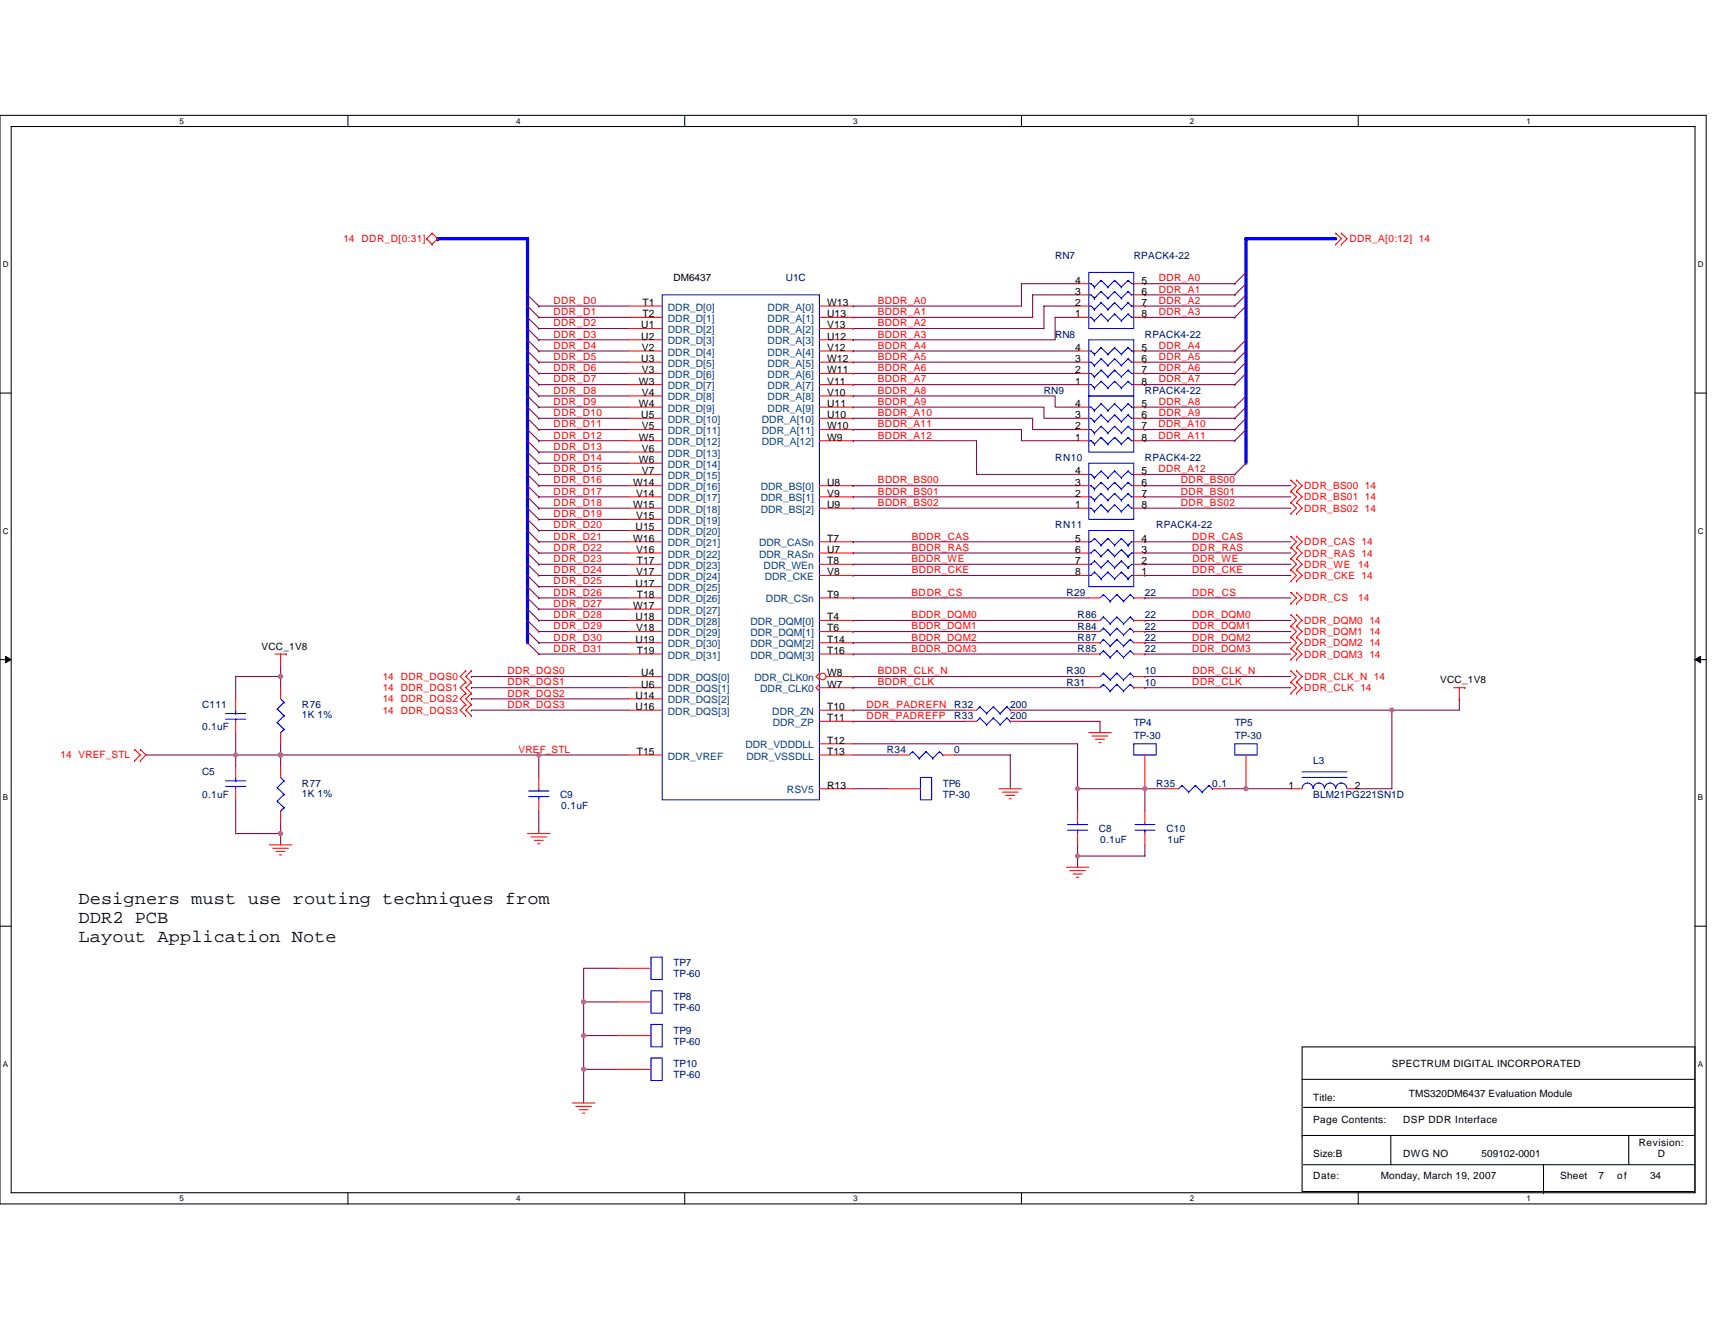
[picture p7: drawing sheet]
<svg xmlns="http://www.w3.org/2000/svg" width="279mm" height="216mm" viewBox="0 0 279 216" stroke-linecap="round" stroke-linejoin="round" font-family="sans-serif">
<path d="M0 18.8h278v177.4h-278zM1.8 20.6h274.3v173.8h-274.3z" fill="none" stroke="#000" stroke-width=".17"/>
<g fill="#fff">
<path d="M29.3 19h.7v1.4h-.7z"/>
<path d="M29.3 194.5h.7v1.5h-.7z"/>
</g>
<path d="M56.7 18.8v1.8M56.7 194.4v1.8" fill="none" stroke="#000" stroke-width=".17"/>
<g fill="#fff">
<path d="M84.1 19h.7v1.4h-.7z"/>
<path d="M84.1 194.5h.7v1.5h-.7z"/>
</g>
<path d="M111.5 18.8v1.8M111.5 194.4v1.8" fill="none" stroke="#000" stroke-width=".17"/>
<g fill="#fff">
<path d="M139 19h.7v1.4h-.7z"/>
<path d="M139 194.5h.7v1.5h-.7z"/>
</g>
<path d="M166.4 18.8v1.8M166.4 194.4v1.8" fill="none" stroke="#000" stroke-width=".17"/>
<g fill="#fff">
<path d="M193.8 19h.8v1.4h-.8z"/>
<path d="M193.8 194.5h.8v1.5h-.8z"/>
</g>
<path d="M221.3 18.8v1.8M221.3 194.4v1.8" fill="none" stroke="#000" stroke-width=".17"/>
<g fill="#fff">
<path d="M248.7 19h.7v1.4h-.7z"/>
<path d="M248.7 194.5h.7v1.5h-.7z"/>
<path d="M.5 42.3h.9v1.5h-.9z"/>
<path d="M276.6 42.3h1v1.5h-1z"/>
<path d="M.5 85.8h.9v1.4h-.9z"/>
<path d="M276.6 85.8h1v1.4h-1z"/>
</g>
<path d="M0 64.1h1.8M276.1 64.1h1.9" fill="none" stroke="#000" stroke-width=".17"/>
<g fill="#fff">
<path d="M.5 129.2h.8v1.5h-.8z"/>
<path d="M276.6 129.2h.9v1.5h-.9z"/>
</g>
<path d="M0 107.5h1.8M276.1 107.5h1.9" fill="none" stroke="#000" stroke-width=".17"/>
<path d="M.9 107l.9 .5-.9 .5zM276.1 107.5l1-.5v1z" fill="#000" stroke="#000" stroke-width=".16"/>
<g fill="#fff">
<path d="M.5 172.6h.8v1.5h-.8z"/>
<path d="M276.6 172.6h.9v1.5h-.9z"/>
</g>
<path d="M0 150.9h1.8M276.1 150.9h1.9M212.1 170.6h64v23.6h-64zM212.1 175.9h64M212.1 185h.1M212.1 185h64M212.3 189.8h63.8M212.3 180.4h63.8M226.6 185v4.8M251.5 194.4h.1M251.5 189.8v4.6M265.3 185v4.8" fill="none" stroke="#000" stroke-width=".17"/>
<g fill="none" stroke="#800040" stroke-width=".17">
<path d="M85.9 48h.1M85.9 49.9h.1M85.9 51.7h.1M85.9 53.5h.1M85.9 55.4h.1M85.9 57.2h.1M85.9 59h.1M85.9 48l1.9 1.9M85.9 49.9l1.9 1.8M85.9 51.7l1.9 1.8M85.9 53.5l1.9 1.9M85.9 55.4l1.9 1.8"/>
<path d="M85.9 57.2l1.9 1.8M85.9 59l1.9 1.9M87.8 49.9h.1M87.8 51.7h.1M87.8 53.5h.1M87.8 55.4h.1M87.8 57.2h.1M87.8 59h.1M87.8 51.7h14.6M87.8 53.5h14.6M87.8 49.9h14.6M87.8 55.4h14.6"/>
<path d="M87.8 57.2h14.6M87.8 59h14.6M139 51.7h.1M139 53.5h.1M139 49.9h.1M139 55.4h.1M139 57.2h.1M139 59h.1M139 57.2h36.6M139 59h36.6M175.6 46.2h-9.2v3.7h-27.4M175.6 48h-7.4v3.7h-29.2"/>
<path d="M175.6 49.9h-5.5v3.6h-31.1M175.6 51.7h-3.7v3.7h-32.9M186.5 46.2h.1M186.5 48h.1M186.5 49.9h.1M186.5 51.7h.1M186.5 57.2h.1M186.5 59h.1M186.5 51.7h14.7M186.5 49.9h14.7M186.5 57.2h14.7M186.5 59h14.7"/>
<path d="M186.5 46.2h14.7M186.5 48h14.7M201.2 46.2h.1M201.2 48h.1M201.2 49.9h.1M201.2 51.7h.1M201.2 57.2h.1M201.2 59h.1M203 44.4l-1.8 1.8M203 46.2l-1.8 1.8M203 48l-1.8 1.9M203 49.9l-1.8 1.8"/>
<path d="M203 55.4l-1.8 1.8M203 57.2l-1.8 1.8M203 59l-1.8 1.9M85.9 60.9h.1M85.9 62.7h.1M85.9 64.5h.1M85.9 66.3h.1M85.9 68.2h.1M85.9 70h.1M85.9 71.8h.1M85.9 73.7h.1M85.9 75.5h.1"/>
<path d="M85.9 77.3h.1M85.9 79.1h.1M85.9 60.9l1.9 1.8M85.9 62.7l1.9 1.8M85.9 64.5l1.9 1.8M85.9 66.3l1.9 1.9M85.9 68.2l1.9 1.8M85.9 70l1.9 1.8M85.9 71.8l1.9 1.9M85.9 73.7l1.9 1.8M85.9 75.5l1.9 1.8M85.9 77.3l1.9 1.8"/>
<path d="M85.9 79.1l1.9 1.9M87.8 60.9h.1M87.8 64.5h.1M87.8 71.8h.1M87.8 75.5h.1M87.8 79.1h.1M87.8 62.7h.1M87.8 66.3h.1M87.8 68.2h.1M87.8 70h.1M87.8 73.7h.1M87.8 77.3h.1"/>
<path d="M87.8 60.9h14.6M87.8 62.7h14.6M87.8 71.8h14.6M87.8 66.3h14.6M87.8 68.2h14.6M87.8 70h14.6M87.8 79.1h14.6M87.8 77.3h14.6M87.8 64.5h14.6M87.8 75.5h14.6M87.8 73.7h14.6M139 60.9h.1"/>
<path d="M139 62.7h.1M139 64.5h32.9v1.8h3.7M139 64.5h.1M139 66.3h31.1v1.9h5.5M139 66.3h.1M139 68.2h29.2v1.8h7.4M139 68.2h.1M139 70h27.4v1.8h9.2M139 70h.1M139 71.8h.1M139 79.1h.1M139 71.8h20.1v5.5h16.5"/>
<path d="M139 60.9h36.6M139 62.7h36.6M139 79.1h36.6M186.5 60.9h.1M186.5 62.7h.1M186.5 66.3h.1M186.5 68.2h.1M186.5 70h.1M186.5 71.8h.1M186.5 77.3h.1M186.5 79.1h.1M186.5 60.9h14.7"/>
<path d="M186.5 62.7h14.7M186.5 71.8h14.7M186.5 66.3h14.7M186.5 68.2h14.7M186.5 70h14.7M186.5 79.1h23.8M186.5 77.3h14.7M201.2 60.9h.1M201.2 62.7h.1M201.2 66.3h.1M201.2 68.2h.1M201.2 70h.1"/>
<path d="M201.2 71.8h.1M201.2 77.3h.1M203 60.9l-1.8 1.8M203 64.5l-1.8 1.8M203 66.3l-1.8 1.9M203 68.2l-1.8 1.8M203 70l-1.8 1.8M203 75.5l-1.8 1.8M85.9 81h.1M85.9 82.8h.1M85.9 84.6h.1M85.9 86.4h.1"/>
<path d="M85.9 88.3h.1M85.9 90.1h.1M85.9 91.9h.1M85.9 93.8h.1M85.9 95.6h.1M85.9 97.4h.1M85.9 99.3h.1M85.9 81l1.9 1.8M85.9 82.8l1.9 1.8M85.9 84.6l1.9 1.8M85.9 86.4l1.9 1.9M85.9 88.3l1.9 1.8"/>
<path d="M85.9 90.1l1.9 1.8M85.9 91.9l1.9 1.9M85.9 93.8l1.9 1.8M85.9 95.6l1.9 1.8M85.9 97.4l1.9 1.9M85.9 99.3l1.9 1.8M87.8 86.4h.1M87.8 84.6h.1M87.8 88.3h.1M87.8 90.1h.1M87.8 91.9h.1M87.8 81h.1"/>
<path d="M87.8 95.6h.1M87.8 97.4h.1M87.8 99.3h.1M87.8 82.8h.1M87.8 93.8h.1M87.8 82.8h14.6M87.8 81h14.6M87.8 88.3h14.6M87.8 91.9h14.6M87.8 90.1h14.6M87.8 93.8h14.6M87.8 97.4h14.6"/>
<path d="M87.8 86.4h14.6M87.8 84.6h14.6M87.8 95.6h14.6M87.8 99.3h14.6M139 82.8h.1M139 81h.1M139 88.3h.1M139 91.9h.1M139 90.1h.1M139 93.8h.1M139 97.4h.1M139 82.8h36.6"/>
<path d="M139 81h36.6M139 88.3h36.6M139 91.9h36.6M139 90.1h36.6M139 93.8h36.6M139 97.4h38.4M186.5 81h.1M186.5 82.8h.1M186.5 88.3h.1M186.5 91.9h.1M186.5 90.1h.1M186.5 93.8h.1"/>
<path d="M186.5 97.4h.1M186.5 82.8h23.8M186.5 81h23.8M186.5 88.3h23.8M186.5 91.9h23.8M186.5 90.1h23.8M186.5 93.8h23.8M186.5 97.4h23.8M38.4 119.4v3.6M45.7 110.2v1.9M45.7 110.2h-7.3v3.7M45.7 108.4v1.8"/>
<path d="M76.8 110.2h.1M76.8 112.1h.1M76.8 113.9h.1M76.8 115.7h.1M76.8 110.2h25.6M76.8 112.1h25.6M76.8 113.9h25.6M76.8 115.7h25.6M85.9 101.1h.1M85.9 102.9h.1M85.9 104.7h.1M85.9 101.1l1.9 1.8"/>
<path d="M85.9 102.9l1.9 1.8M85.9 104.7l1.9 1.9M87.8 101.1h.1M87.8 106.6h.1M87.8 102.9h.1M87.8 104.7h.1M87.8 101.1h14.6M87.8 102.9h14.6M87.8 104.7h14.6M87.8 106.6h14.6M139 110.2h.1M139 112.1h.1"/>
<path d="M139 101.1h.1M139 102.9h.1M139 104.7h.1M139 106.6h.1M139 115.7h.1M139 117.5h.1M139 110.2h38.4M139 112.1h38.4M139 101.1h38.4M139 102.9h38.4M139 104.7h38.4M139 106.6h38.4"/>
<path d="M139 115.7h18.3M139 117.5h18.3M166.4 117.5h12.8v1.9M166.4 115.7h60.4M186.5 110.2h.1M186.5 112.1h.1M186.5 101.1h.1M186.5 102.9h.1M186.5 104.7h.1M186.5 106.6h.1M186.5 110.2h23.8M186.5 112.1h23.8"/>
<path d="M186.5 101.1h23.8M186.5 102.9h23.8M186.5 104.7h23.8M186.5 106.6h23.8M226.8 115.7v12.8h-5.5M237.7 113.9h.1M237.7 113.9v1.8h-10.9M23.8 123h14.6M38.4 123h7.3M38.4 130.3v5.5h7.3M38.4 123v1.9M45.7 123h.1"/>
<path d="M45.7 135.8v1.9M45.7 121.2v3.7M45.7 134v1.8M45.7 123h42.1M87.8 123h14.6M87.8 123v3.7M87.8 132.2v3.6M139 128.5h5.5M139 121.2h36.6v7.3M139 123h7.3M155.4 123h9.2v5.5M175.6 137.7v1.8"/>
<path d="M175.6 128.5h10.9M175.6 139.5v1.8M175.6 128.5v3.7M186.5 128.5h3.7M186.5 137.7v1.8h-10.9M186.5 128.5h.1M186.5 128.5v3.7M199.3 128.5h11M100.6 157.8h-5.5v5.5M95.1 163.3h5.5M95.1 163.3v5.4M95.1 168.7h5.5"/>
<path d="M95.1 174.2v5.5M95.1 168.7v5.5h5.5"/>
</g>
<path d="M71.3 38.9h.1M71.3 38.9h14.6M85.9 38.9h.1M85.9 38.9v65.8M203 38.9h.1M203 38.9v36.6M203 38.9h14.6" fill="none" stroke="#00f" stroke-width=".53"/>
<g fill="none" stroke="#f00" stroke-width=".17">
<path d="M69.5 38.9h.1M69.5 38.9l.9 .9M70.4 39.8h.1M70.4 38h.1M70.4 38l.9 .9-.9 .9M70.4 38l-.9 .9M217.6 39.8h.1M217.6 38h.1M217.6 38l.9 .9-.9 .9M218.5 39.8h.1M218.5 38h.1M218.5 38l1 .9-1 .9"/>
<path d="M102.4 49.9h5.5M133.5 49.9h5.5M175.6 59h1.8M175.6 57.2h1.8M175.6 51.7h1.8M175.6 49.9h1.8M175.6 48h1.8M175.6 46.2h1.8M184.7 59h1.8M184.7 57.2h1.8M184.7 51.7h1.8M184.7 49.9h1.8"/>
<path d="M184.7 48h1.8M184.7 46.2h1.8M175.6 79.1h1.8M175.6 77.3h1.8M175.6 71.8h1.8M175.6 70h1.8M175.6 68.2h1.8M175.6 66.3h1.8M175.6 62.7h1.8M175.6 60.9h1.8M184.7 79.1h1.8M184.7 77.3h1.8"/>
<path d="M184.7 71.8h1.8M184.7 70h1.8M184.7 68.2h1.8M184.7 66.3h1.8M184.7 62.7h1.8M184.7 60.9h1.8M210.3 78.2h.1M210.3 78.2l.9 .9-.9 1M211.2 78.2h.1M211.2 78.2l.9 .9-.9 1M133.5 97.4h5.5M175.6 82.8h1.8"/>
<path d="M175.6 81h1.8M177.4 97.4h1.8M184.7 82.8h1.8M184.7 81h1.8M184.7 97.4h1.8M210.3 83.7h.1M210.3 81.9h.1M210.3 80.1h.1M210.3 92.9h.1M210.3 91h.1M210.3 89.2h.1M210.3 87.4h.1"/>
<path d="M210.3 94.7h.1M210.3 98.3h.1M210.3 96.5h.1M210.3 81.9l.9 .9-.9 .9M210.3 80.1l.9 .9-.9 .9M210.3 91l.9 .9-.9 1M210.3 87.4l.9 .9-.9 .9M210.3 89.2l.9 .9-.9 .9M210.3 92.9l.9 .9-.9 .9M210.3 96.5l.9 .9-.9 .9M211.2 83.7h.1M211.2 81.9h.1"/>
<path d="M211.2 80.1h.1M211.2 92.9h.1M211.2 91h.1M211.2 89.2h.1M211.2 87.4h.1M211.2 94.7h.1M211.2 98.3h.1M211.2 96.5h.1M211.2 81.9l.9 .9-.9 .9M211.2 80.1l.9 .9-.9 .9M211.2 91l.9 .9-.9 1M211.2 87.4l.9 .9-.9 .9"/>
<path d="M211.2 89.2l.9 .9-.9 .9M211.2 92.9l.9 .9-.9 .9M211.2 96.5l.9 .9-.9 .9M38.4 113.9v1.8M38.4 117.5v1.9M44.8 106.6h1.8M45.7 106.6v1.8M45.7 112.1v1.8M45.7 119.4v1.8M46.6 106.6h.1M75.9 114.8h.1M75.9 113h.1"/>
<path d="M75.9 116.6h.1M75.9 111.1h.1M75.9 109.3h.1M75.9 113l-.9 .9 .9 .9M75.9 114.8l-.9 .9 .9 .9M75.9 111.1l-.9 1 .9 .9M75.9 109.3l-.9 .9 .9 .9M76.8 114.8h.1M76.8 113h.1M76.8 116.6h.1M76.8 111.1h.1M76.8 109.3h.1"/>
<path d="M76.8 113l-.9 .9 .9 .9M76.8 114.8l-.9 .9 .9 .9M76.8 111.1l-.9 1 .9 .9M76.8 109.3l-.9 .9 .9 .9M102.4 110.2h5.5M133.5 115.7h5.5M133.5 101.1h5.5M133.5 109.7l-.6 .5 .6 .6M157.3 115.7h1.8M157.3 117.5h1.8M164.6 115.7h1.8M164.6 117.5h1.8"/>
<path d="M177.4 119.4h3.6M177.4 112.1h1.8M177.4 106.6h1.8M177.4 110.2h1.8M177.4 102.9h1.8M177.4 101.1h1.8M177.4 104.7h1.8M177.9 119.9h2.6M184.7 112.1h1.8M184.7 106.6h1.8M184.7 110.2h1.8M184.7 102.9h1.8"/>
<path d="M184.7 101.1h1.8M184.7 104.7h1.8M210.3 111.1h.1M210.3 109.3h.1M210.3 113h.1M210.3 102h.1M210.3 100.2h.1M210.3 107.5h.1M210.3 105.7h.1M210.3 103.8h.1M210.3 109.3l.9 .9-.9 .9M210.3 111.1l.9 1-.9 .9"/>
<path d="M210.3 100.2l.9 .9-.9 .9M210.3 105.7l.9 .9-.9 .9M210.3 102l.9 .9-.9 .9M210.3 103.8l.9 .9-.9 1M211.2 111.1h.1M211.2 109.3h.1M211.2 113h.1M211.2 102h.1M211.2 100.2h.1M211.2 107.5h.1M211.2 105.7h.1M211.2 103.8h.1"/>
<path d="M211.2 109.3l.9 .9-.9 .9M211.2 111.1l.9 1-.9 .9M211.2 100.2l.9 .9-.9 .9M211.2 105.7l.9 .9-.9 .9M211.2 102l.9 .9-.9 .9M211.2 103.8l.9 .9-.9 1M236.8 112.1h1.9M237.7 112.1v1.8M238.7 112.1h.1M21.9 122.1h.1M21.9 124h.1M21.9 122.1l1 .9-1 1"/>
<path d="M22.9 122.1h.1M22.9 124h.1M22.9 122.1l.9 .9-.9 1M38.4 124.9v1.8M38.4 128.5v1.8M43.9 137.7h3.6M44.4 138.2h2.6M45 138.7h1.4M45.5 139.3h.4M45.7 124.9v1.8M45.7 132.2v1.8M85.9 135.8h3.7"/>
<path d="M86.5 136.4h2.5M87 136.9h1.5M87.6 137.5h.3M87.8 126.7v1.8M87.8 130.3v1.9M144.5 128.5h5.4M146.3 123h1.8M153.6 123h1.8M162.8 128.5h3.6M163.3 129.1h2.6M163.9 129.6h1.4M164.4 130.2h.4"/>
<path d="M175.6 132.2v1.8M175.6 135.8v1.9M178.5 120.5h1.4M179 121h.4M186.5 123v5.5M186.5 132.2v1.8M186.5 135.8v1.9M190.2 128.5h1.8M197.5 128.5h1.8M203 123v5.5M210.3 128.5h1.8M219.5 128.5h1.8"/>
<path d="M100.6 157.8h5.5M173.7 141.3h3.7M174.3 141.9h2.5M174.8 142.4h1.5M175.4 143h.3M93.3 179.7h3.6M100.6 163.3h5.5M100.6 174.2h5.5M100.6 168.7h5.5M93.8 180.3h2.6M94.4 180.8h1.4M94.9 181.4h.4"/>
</g>
<g fill="none" stroke="#00f" stroke-width=".17">
<path d="M107.9 48h25.6v82.3h-25.6zM177.4 55.4h7.3v9.1h-7.3zM177.4 44.4h7.3v9.1h-7.3zM177.4 59h.4l.5 .6M177.4 57.2h.4l.5 .5M177.4 51.7h.4l.5 .6M177.4 49.9h.4l.5 .5M177.4 48h.4l.5 .6M177.4 46.2h.4l.5 .6M178.1 59.4l.2 .2M178.1 50.2l.2 .2M178.3 59.6h.1"/>
<path d="M178.3 57.7h.1M178.3 52.3h.1M178.3 50.4h.1M178.3 48.6h.1M178.3 46.8h.1M179.4 58.5h.1M179.4 56.6h.1M179.4 51.2h.1M179.4 49.3h.1M179.4 47.5h.1M179.4 45.7h.1M179.4 58.5l-1.1 1.1"/>
<path d="M179.4 58.5l1.1 1.1M179.4 56.6l-1.1 1.1M179.4 56.6l1.1 1.1M179.4 51.2l-1.1 1.1M179.4 51.2l1.1 1.1M179.4 49.3l-1.1 1.1M179.4 49.3l1.1 1.1M179.4 47.5l-1.1 1.1M179.4 47.5l1.1 1.1M179.4 45.7l-1.1 1.1M179.4 45.7l1.1 1.1M180.5 59.6h.1"/>
<path d="M180.5 57.7h.1M180.5 52.3h.1M180.5 50.4h.1M180.5 48.6h.1M180.5 46.8h.1M181.6 58.5h.1M181.6 56.6h.1M181.6 51.2h.1M181.6 49.3h.1M181.6 47.5h.1M181.6 45.7h.1M181.6 58.5l-1.1 1.1"/>
<path d="M181.6 58.5l1.1 1.1M181.6 56.6l-1.1 1.1M181.6 56.6l1.1 1.1M181.6 51.2l-1.1 1.1M181.6 51.2l1.1 1.1M181.6 49.3l-1.1 1.1M181.6 49.3l1.1 1.1M181.6 47.5l-1.1 1.1M181.6 47.5l1.1 1.1M181.6 45.7l-1.1 1.1M181.6 45.7l1.1 1.1M182.7 59.6h.1"/>
<path d="M182.7 57.7h.1M182.7 52.3h.1M182.7 50.4h.1M182.7 48.6h.1M182.7 46.8h.1M183.8 58.5h.1M183.8 58.5l.5 .5h.4M183.8 56.6h.1M183.8 56.6l.5 .6h.4M183.8 51.2h.1M183.8 51.2l.5 .5h.4M183.8 49.3h.1"/>
<path d="M183.8 49.3l.5 .6h.4M183.8 47.5h.1M183.8 47.5l.5 .5h.4M183.8 45.7h.1M183.8 45.7l.5 .5h.4M183.8 58.5l-1.1 1.1M183.8 56.6l-1.1 1.1M183.8 51.2l-1.1 1.1M183.8 49.3l-1.1 1.1M183.8 47.5l-1.1 1.1M183.8 45.7l-1.1 1.1M184.7 57.2h.1"/>
<path d="M184.7 46.2h.1M177.4 75.5h7.3v9.1h-7.3zM177.4 64.5h7.3v9.2h-7.3zM177.4 79.1h.4l.5 .6M177.4 77.3h.4l.5 .6M177.4 71.8h.4l.5 .6M177.4 70h.4l.5 .5M177.4 68.2h.4l.5 .5M177.4 66.3h.4l.5 .6M177.4 62.7h.4l.5 .5M177.4 60.9h.4l.5 .5M178.1 77.7l.2 .2"/>
<path d="M178.1 68.5l.2 .2M178.3 79.7h.1M178.3 77.9h.1M178.3 72.4h.1M178.3 70.5h.1M178.3 68.7h.1M178.3 66.9h.1M178.3 63.2h.1M178.3 61.4h.1M179.4 78.6h.1M179.4 76.8h.1M179.4 71.3h.1"/>
<path d="M179.4 69.4h.1M179.4 67.6h.1M179.4 65.8h.1M179.4 62.1h.1M179.4 60.3h.1M179.4 78.6l-1.1 1.1M179.4 78.6l1.1 1.1M179.4 76.8l-1.1 1.1M179.4 76.8l1.1 1.1M179.4 71.3l-1.1 1.1M179.4 71.3l1.1 1.1M179.4 69.4l-1.1 1.1"/>
<path d="M179.4 69.4l1.1 1.1M179.4 67.6l-1.1 1.1M179.4 67.6l1.1 1.1M179.4 65.8l-1.1 1.1M179.4 65.8l1.1 1.1M179.4 62.1l-1.1 1.1M179.4 62.1l1.1 1.1M179.4 60.3l-1.1 1.1M179.4 60.3l1.1 1.1M180.5 79.7h.1M180.5 77.9h.1M180.5 72.4h.1"/>
<path d="M180.5 70.5h.1M180.5 68.7h.1M180.5 66.9h.1M180.5 63.2h.1M180.5 61.4h.1M181.6 78.6h.1M181.6 76.8h.1M181.6 71.3h.1M181.6 69.4h.1M181.6 67.6h.1M181.6 65.8h.1M181.6 62.1h.1"/>
<path d="M181.6 60.3h.1M181.6 78.6l-1.1 1.1M181.6 78.6l1.1 1.1M181.6 76.8l-1.1 1.1M181.6 76.8l1.1 1.1M181.6 71.3l-1.1 1.1M181.6 71.3l1.1 1.1M181.6 69.4l-1.1 1.1M181.6 69.4l1.1 1.1M181.6 67.6l-1.1 1.1M181.6 67.6l1.1 1.1M181.6 65.8l-1.1 1.1"/>
<path d="M181.6 65.8l1.1 1.1M181.6 62.1l-1.1 1.1M181.6 62.1l1.1 1.1M181.6 60.3l-1.1 1.1M181.6 60.3l1.1 1.1M182.7 79.7h.1M182.7 77.9h.1M182.7 72.4h.1M182.7 70.5h.1M182.7 68.7h.1M182.7 66.9h.1M182.7 63.2h.1"/>
<path d="M182.7 61.4h.1M183.8 78.6h.1M183.8 78.6l.5 .5h.4M183.8 76.8h.1M183.8 76.8l.5 .5h.4M183.8 71.3h.1M183.8 71.3l.5 .5h.4M183.8 69.4h.1M183.8 69.4l.5 .6h.4M183.8 67.6h.1M183.8 67.6l.5 .6h.4M183.8 65.8h.1"/>
<path d="M183.8 65.8l.5 .5h.4M183.8 62.1h.1M183.8 62.1l.5 .6h.4M183.8 60.3h.1M183.8 60.3l.5 .6h.4M183.8 78.6l-1.1 1.1M183.8 76.8l-1.1 1.1M183.8 71.3l-1.1 1.1M183.8 69.4l-1.1 1.1M183.8 67.6l-1.1 1.1M183.8 65.8l-1.1 1.1M183.8 62.1l-1.1 1.1"/>
<path d="M183.8 60.3l-1.1 1.1M184.7 77.3h.1M184.7 66.3h.1M177.4 82.8h.4l.5 .6M177.4 81h.4l.5 .5M178.3 83.4h.1M178.3 81.5h.1M179.4 82.3h.1M179.4 80.4h.1M179.4 82.3l-1.1 1.1M179.4 82.3l1.1 1.1M179.4 80.4l-1.1 1.1"/>
<path d="M179.4 80.4l1.1 1.1M179.8 96.9h.1M179.8 96.9l-.6 .5M179.8 96.9l1.1 1.1M180.5 83.4h.1M180.5 81.5h.1M180.9 98h.1M181.6 82.3h.1M181.6 80.4h.1M181.6 82.3l-1.1 1.1M181.6 82.3l1.1 1.1M181.6 80.4l-1.1 1.1"/>
<path d="M181.6 80.4l1.1 1.1M181.9 96.9h.1M181.9 96.9l-1 1.1M181.9 96.9l1.1 1.1M182.7 83.4h.1M182.7 81.5h.1M183 98h.1M183.8 82.3h.1M183.8 82.3l.5 .5h.4M183.8 80.4h.1M183.8 80.4l.5 .6h.4M183.8 82.3l-1.1 1.1"/>
<path d="M183.8 80.4l-1.1 1.1M184.1 96.9h.1M184.1 96.9l-1.1 1.1M184.1 96.9l.6 .5M184.7 97.4h.1M36.7 116.3h3.3M36.7 117.2h3.3M38.4 117.2v.3M38.4 116.3h.1M38.4 115.7v.6M45.2 115.5h.1M45.2 117.7h.1"/>
<path d="M45.2 115.5l1.1 1.1M45.2 117.7l1.1 1.1M45.7 119.4h.1M45.7 113.9l.6 .5M46.3 114.4h.1M46.3 116.6h.1M46.3 118.8h.1M46.3 114.4l-1.1 1.1M46.3 116.6l-1.1 1.1M46.3 118.8l-.6 .6M159.6 115.2h.1M159.6 117h.1"/>
<path d="M159.6 115.2l-.5 .5M159.6 115.2l1.1 1.1M159.6 117l-.5 .5M159.6 117l1.1 1.1M160.7 116.3h.1M160.7 118.1h.1M161.8 115.2h.1M161.8 117h.1M161.8 115.2l-1.1 1.1M161.8 115.2l1.1 1.1M161.8 117l-1.1 1.1M161.8 117l1.1 1.1"/>
<path d="M162.9 116.3h.1M162.9 118.1h.1M164 115.2h.1M164 117h.1M164 115.2l-1.1 1.1M164 115.2l.6 .5M164 117l-1.1 1.1M164 117l.6 .5M164.6 115.7h.1M164.6 117.5h.1M179.2 106.6h.1M179.2 104.7h.1"/>
<path d="M179.8 106h.1M179.8 109.7h.1M179.8 102.4h.1M179.8 100.5h.1M179.8 111.5h.1M179.8 104.2h.1M179.8 106l1.1 1.1M179.8 106l-.6 .6M179.8 109.7l-.6 .5M179.8 109.7l1.1 1.1M179.8 102.4l-.6 .5M179.8 102.4l1.1 1.1"/>
<path d="M179.8 100.5l-.6 .6M179.8 100.5l1.1 1.1M179.8 111.5l-.6 .6M179.8 111.5l1.1 1.1M179.8 104.2l1.1 1.1M179.8 104.2l-.6 .5M180.9 107.1h.1M180.9 110.8h.1M180.9 103.5h.1M180.9 101.6h.1M180.9 112.6h.1M180.9 105.3h.1"/>
<path d="M181.9 106h.1M181.9 109.7h.1M181.9 102.4h.1M181.9 100.5h.1M181.9 111.5h.1M181.9 104.2h.1M181.9 106l1.1 1.1M181.9 106l-1 1.1M181.9 109.7l-1 1.1M181.9 109.7l1.1 1.1M181.9 102.4l-1 1.1M181.9 102.4l1.1 1.1"/>
<path d="M181.9 100.5l-1 1.1M181.9 100.5l1.1 1.1M181.9 111.5l-1 1.1M181.9 111.5l1.1 1.1M181.9 104.2l1.1 1.1M181.9 104.2l-1 1.1M183 107.1h.1M183 110.8h.1M183 103.5h.1M183 101.6h.1M183 112.6h.1M183 105.3h.1"/>
<path d="M184.1 106h.1M184.1 109.7h.1M184.1 102.4h.1M184.1 100.5h.1M184.1 111.5h.1M184.1 104.2h.1M184.1 106l.6 .6M184.1 106l-1.1 1.1M184.1 109.7l-1.1 1.1M184.1 109.7l.6 .5M184.1 102.4l-1.1 1.1M184.1 102.4l.6 .5"/>
<path d="M184.1 100.5l-1.1 1.1M184.1 100.5l.6 .6M184.1 111.5l-1.1 1.1M184.1 111.5l.6 .6M184.1 104.2l.6 .5M184.1 104.2l-1.1 1.1M184.7 110.2h.1M184.7 102.9h.1M184.7 101.1h.1M184.7 112.1h.1M36.7 127.2h3.3M36.7 128.1h3.3"/>
<path d="M38.4 128.1v.4M38.4 127.2h.1M38.4 126.7v.5M45.2 128.3h.1M45.2 130.5h.1M45.2 128.3l1.1 1.1M45.2 130.5l1.1 1.1M45.7 132.2h.1M45.7 126.7l.6 .5M46.3 127.2h.1M46.3 129.4h.1M46.3 131.6h.1"/>
<path d="M46.3 127.2l-1.1 1.1M46.3 129.4l-1.1 1.1M46.3 131.6l-.6 .6M86.1 129.8h3.3M86.1 128.9h3.3M87.8 128.5v.4M87.8 129.8h.1M87.8 129.8v.5M148.7 122.5h.1M148.7 122.5l-.6 .5M148.7 122.5l1.1 1.1M149.8 123.6h.1"/>
<path d="M149.9 126.7h1.9v3.6h-1.9zM150.9 122.5h.1M150.9 122.5l-1.1 1.1M150.9 122.5l1.1 1.1M152 123.6h.1M153.1 122.5h.1M153.1 122.5l-1.1 1.1M153.1 122.5l.5 .5M153.6 123h.1M173.9 135.3h3.3M173.9 134.4h3.3M175.6 134v.4"/>
<path d="M175.6 135.3h.1M175.6 135.3v.5M184.7 121.2h3.7v1.8h-3.7zM184.9 135.3h3.3M184.9 134.4h3.3M186.5 134v.4M186.5 135.3h.1M186.5 135.3v.5M192.6 128h.1M192.6 128l-.6 .5M192.6 128l1.1 1.1M193.7 129.1h.1"/>
<path d="M194.8 128h.1M194.8 128l-1.1 1.1M194.8 128l1.1 1.1M195.9 129.1h.1M197 128h.1M197 128l-1.1 1.1M197 128l.5 .5M197.5 128.5h.1M201.2 121.2h3.6v1.8h-3.6zM212.1 126.7h7.4M212.1 125.8h7.4M212.1 128.5a.9 .9 0 0 1 .9-.9 .9 .9 0 0 1 .9 .9 .92 .92 0 0 1 1-.9 .92 .92 0 0 1 .9 .9 .91 .91 0 0 1 .9-.9 .91 .91 0 0 1 .9 .9"/>
<path d="M217.6 128.5a.91 .91 0 0 1 .9-.9 .91 .91 0 0 1 .9 .9M106.1 156h1.8v3.6h-1.8zM106.1 161.4h1.8v3.7h-1.8zM106.1 172.4h1.8v3.7h-1.8zM106.1 166.9h1.8v3.7h-1.8z"/>
</g>
<circle cx="134" cy="110.2" r=".54" fill="#fff" stroke="#f00" stroke-width=".17"/>
<g fill="none" stroke="#f00" stroke-width=".17">
<path d="M102.4 51.7h5.5M102.4 53.5h5.5M102.4 55.4h5.5M102.4 57.2h5.5M102.4 59h5.5M133.5 51.7h5.5M133.5 53.5h5.5M133.5 55.4h5.5M133.5 57.2h5.5M133.5 59h5.5M102.4 79.1h5.5M102.4 60.9h5.5"/>
<path d="M102.4 62.7h5.5M102.4 64.5h5.5M102.4 66.3h5.5M102.4 68.2h5.5M102.4 70h5.5M102.4 71.8h5.5M102.4 73.7h5.5M102.4 75.5h5.5M102.4 77.3h5.5M133.5 79.1h5.5M133.5 60.9h5.5M133.5 62.7h5.5"/>
<path d="M133.5 64.5h5.5M133.5 66.3h5.5M133.5 68.2h5.5M133.5 70h5.5M133.5 71.8h5.5M102.4 93.8h5.5M102.4 88.3h5.5M102.4 81h5.5M102.4 82.8h5.5M102.4 90.1h5.5M102.4 91.9h5.5M102.4 84.6h5.5"/>
<path d="M102.4 86.4h5.5M102.4 95.6h5.5M102.4 97.4h5.5M102.4 99.3h5.5M133.5 93.8h5.5M133.5 88.3h5.5M133.5 81h5.5M133.5 82.8h5.5M133.5 90.1h5.5M133.5 91.9h5.5M175.6 93.8h1.8M175.6 88.3h1.8"/>
<path d="M175.6 90.1h1.8M175.6 91.9h1.8M184.7 93.8h1.8M184.7 88.3h1.8M184.7 90.1h1.8M184.7 91.9h1.8M102.4 112.1h5.5M102.4 102.9h5.5M102.4 104.7h5.5M102.4 106.6h5.5M102.4 113.9h5.5M102.4 115.7h5.5"/>
<path d="M102.4 101.1h5.5M133.5 111.5l-.6 .6 .6 .5M133.5 112.1h5.5M133.5 102.9h5.5M133.5 104.7h5.5M133.5 106.6h5.5M133.5 117.5h5.5M134.6 110.2h4.4M102.4 123h5.5M133.5 128.5h5.5M133.5 121.2h5.5M133.5 123h5.5"/>
</g>
<g fill="none" stroke="#00f" stroke-width=".17">
<path d="M177.4 86.4h7.3v9.2h-7.3zM177.4 88.3h.1M178.3 93.2h.1M178.3 93.2l-.5 .6h-.4M178.3 91.4h.1M178.3 91.4l-.5 .5h-.4M178.3 89.6h.1M178.3 89.6l-.5 .5h-.4M178.3 87.7h.1M178.3 87.7l-.5 .6h-.4M178.3 93.2l1.1 1.1M178.3 91.4l1.1 1.1"/>
<path d="M178.3 89.6l1.1 1.1M178.3 87.7l1.1 1.1M179.4 94.3h.1M179.4 92.5h.1M179.4 90.7h.1M179.4 88.8h.1M180.5 93.2h.1M180.5 91.4h.1M180.5 89.6h.1M180.5 87.7h.1M180.5 93.2l1.1 1.1M180.5 93.2l-1.1 1.1"/>
<path d="M180.5 91.4l1.1 1.1M180.5 91.4l-1.1 1.1M180.5 89.6l1.1 1.1M180.5 89.6l-1.1 1.1M180.5 87.7l1.1 1.1M180.5 87.7l-1.1 1.1M181.6 94.3h.1M181.6 92.5h.1M181.6 90.7h.1M181.6 88.8h.1M182.7 93.2h.1M182.7 91.4h.1"/>
<path d="M182.7 89.6h.1M182.7 87.7h.1M182.7 93.2l1.1 1.1M182.7 93.2l-1.1 1.1M182.7 91.4l1.1 1.1M182.7 91.4l-1.1 1.1M182.7 89.6l1.1 1.1M182.7 89.6l-1.1 1.1M182.7 87.7l1.1 1.1M182.7 87.7l-1.1 1.1M183.8 94.3h.1M183.8 92.5h.1"/>
<path d="M183.8 90.7h.1M183.8 88.8h.1M184 94.1l-.2 .2M184 92.3l-.2 .2M184 90.5l-.2 .2M184 88.6l-.2 .2M184.7 93.8h-.4l-.5 .5M184.7 91.9h-.4l-.5 .6M184.7 90.1h-.4l-.5 .6M184.7 88.3h-.4l-.5 .5"/>
</g>
<g fill="#f0f" stroke="#f0f" stroke-width=".17">
<circle cx="203" cy="128.5" r=".36"/>
<circle cx="186.5" cy="128.5" r=".36"/>
<circle cx="175.5" cy="128.5" r=".36"/>
<circle cx="175.5" cy="139.5" r=".35"/>
<circle cx="87.8" cy="123" r=".36"/>
<circle cx="95.1" cy="163.2" r=".36"/>
<circle cx="95.1" cy="174.2" r=".36"/>
<circle cx="95.1" cy="168.7" r=".36"/>
<circle cx="45.7" cy="123" r=".36"/>
<circle cx="45.7" cy="110.2" r=".36"/>
<circle cx="38.4" cy="123" r=".36"/>
<circle cx="45.7" cy="135.8" r=".36"/>
<circle cx="226.7" cy="115.7" r=".35"/>
</g>
<g font-size="2.9">
<text x="12.8" y="147.3">Designers must use routing techniques from</text>
<text x="12.8" y="150.4">DDR2 PCB</text>
<text x="12.8" y="153.6">Layout Application Note</text>
</g>
<g font-size="1.7">
<text x="175.2" y="46.2">4</text>
<text x="186" y="46.2">5</text>
<text x="104.5" y="53.5">U1</text>
<text x="104.7" y="49.8">T1</text>
<text x="104.7" y="51.7">T2</text>
<text x="134.8" y="49.8">W13</text>
<text x="134.8" y="51.7">U13</text>
<text x="134.8" y="53.5">V13</text>
<text x="175.2" y="51.7">1</text>
<text x="175.2" y="49.8">2</text>
<text x="175.2" y="48">3</text>
<text x="186" y="48">6</text>
<text x="186" y="49.8">7</text>
<text x="186" y="51.7">8</text>
<text x="104.5" y="55.4">U2</text>
<text x="104.5" y="59">U3</text>
<text x="104.6" y="57.2">V2</text>
<text x="134.8" y="55.4">U12</text>
<text x="134.8" y="57.2">V12</text>
<text x="134.8" y="59">W12</text>
<text x="175.2" y="59">3</text>
<text x="175.2" y="57.2">4</text>
<text x="186" y="57.2">5</text>
<text x="186" y="59">6</text>
<text x="104.1" y="62.7">W3</text>
<text x="104.6" y="60.8">V3</text>
<text x="104.6" y="64.5">V4</text>
<text x="134.8" y="60.8">W11</text>
<text x="134.8" y="62.7">V11</text>
<text x="134.8" y="64.5">V10</text>
<text x="175.2" y="62.7">1</text>
<text x="175.2" y="60.8">2</text>
<text x="186" y="60.8">7</text>
<text x="186" y="62.7">8</text>
<text x="104.1" y="66.3">W4</text>
<text x="104.1" y="71.8">W5</text>
<text x="104.5" y="68.1">U5</text>
<text x="104.6" y="70">V5</text>
<text x="134.8" y="66.3">U11</text>
<text x="134.8" y="68.1">U10</text>
<text x="134.8" y="70">W10</text>
<text x="134.8" y="71.8">W9</text>
<text x="175.2" y="71.8">1</text>
<text x="175.2" y="70">2</text>
<text x="175.2" y="68.1">3</text>
<text x="175.2" y="66.3">4</text>
<text x="186" y="66.3">5</text>
<text x="186" y="68.1">6</text>
<text x="186" y="70">7</text>
<text x="186" y="71.8">8</text>
<text x="104.1" y="75.5">W6</text>
<text x="104.6" y="73.6">V6</text>
<text x="104.6" y="77.3">V7</text>
<text x="175.2" y="77.3">4</text>
<text x="186" y="77.3">5</text>
<text x="103.2" y="79.1">W14</text>
<text x="103.2" y="82.8">W15</text>
<text x="103.6" y="80.9">V14</text>
<text x="134.8" y="79.1">U8</text>
<text x="134.8" y="80.9">V9</text>
<text x="134.8" y="82.8">U9</text>
<text x="175.2" y="82.8">1</text>
<text x="175.2" y="80.9">2</text>
<text x="175.2" y="79.1">3</text>
<text x="186" y="79.1">6</text>
<text x="186" y="80.9">7</text>
<text x="186" y="82.8">8</text>
<text x="103.2" y="88.3">W16</text>
<text x="103.5" y="86.4">U15</text>
<text x="103.6" y="84.6">V15</text>
<text x="134.8" y="88.3">T7</text>
<text x="175.2" y="88.3">5</text>
<text x="186" y="88.3">4</text>
<text x="103.5" y="95.6">U17</text>
<text x="103.6" y="90.1">V16</text>
<text x="103.6" y="93.7">V17</text>
<text x="103.7" y="91.9">T17</text>
<text x="134.8" y="90.1">U7</text>
<text x="134.8" y="91.9">T8</text>
<text x="134.8" y="93.7">V8</text>
<text x="175.2" y="90.1">6</text>
<text x="175.2" y="91.9">7</text>
<text x="175.2" y="93.7">8</text>
<text x="186" y="93.7">1</text>
<text x="186" y="91.9">2</text>
<text x="186" y="90.1">3</text>
<text x="103.2" y="99.2">W17</text>
<text x="103.5" y="101.1">U18</text>
<text x="103.7" y="97.4">T18</text>
<text x="134.8" y="101.1">T4</text>
<text x="134.8" y="97.4">T9</text>
<text x="103.5" y="104.7">U19</text>
<text x="103.6" y="102.9">V18</text>
<text x="103.7" y="106.6">T19</text>
<text x="134.8" y="102.9">T6</text>
<text x="134.8" y="104.7">T14</text>
<text x="134.8" y="106.6">T16</text>
<text x="103.5" y="113.9">U14</text>
<text x="104.5" y="110.2">U4</text>
<text x="104.5" y="112">U6</text>
<text x="134.8" y="112">W7</text>
<text x="134.8" y="110.2">W8</text>
<text x="103.5" y="115.7">U16</text>
<text x="134.8" y="115.7">T10</text>
<text x="134.8" y="117.5">T11</text>
<text x="103.7" y="123">T15</text>
<text x="134.8" y="121.2">T12</text>
<text x="134.8" y="123">T13</text>
<text x="134.8" y="128.5">R13</text>
<text x="209.9" y="128.5">1</text>
<text x="220.7" y="128.5">2</text>
</g>
<g font-size="1.7" fill="#004080">
<text x="108.8" y="50.6">DDR_D[0]</text>
<text x="108.8" y="52.5">DDR_D[1]</text>
<text x="125.1" y="50.6">DDR_A[0]</text>
<text x="125.1" y="52.5">DDR_A[1]</text>
<text x="108.8" y="54.3">DDR_D[2]</text>
<text x="108.8" y="56.1">DDR_D[3]</text>
<text x="108.8" y="57.9">DDR_D[4]</text>
<text x="108.8" y="59.8">DDR_D[5]</text>
<text x="125.1" y="54.3">DDR_A[2]</text>
<text x="125.1" y="56.1">DDR_A[3]</text>
<text x="125.1" y="57.9">DDR_A[4]</text>
<text x="125.1" y="59.8">DDR_A[5]</text>
<text x="108.8" y="61.6">DDR_D[6]</text>
<text x="108.8" y="63.4">DDR_D[7]</text>
<text x="108.8" y="65.3">DDR_D[8]</text>
<text x="125.1" y="61.6">DDR_A[6]</text>
<text x="125.1" y="63.4">DDR_A[7]</text>
<text x="125.1" y="65.3">DDR_A[8]</text>
<text x="108.8" y="67.1">DDR_D[9]</text>
<text x="108.8" y="68.9">DDR_D[10]</text>
<text x="108.8" y="70.7">DDR_D[11]</text>
<text x="124.1" y="68.9">DDR_A[10]</text>
<text x="124.1" y="70.7">DDR_A[11]</text>
<text x="125.1" y="67.1">DDR_A[9]</text>
<text x="108.8" y="72.6">DDR_D[12]</text>
<text x="108.8" y="74.4">DDR_D[13]</text>
<text x="108.8" y="76.2">DDR_D[14]</text>
<text x="124.1" y="72.6">DDR_A[12]</text>
<text x="108.8" y="78">DDR_D[15]</text>
<text x="108.8" y="79.9">DDR_D[16]</text>
<text x="108.8" y="81.7">DDR_D[17]</text>
<text x="108.8" y="83.5">DDR_D[18]</text>
<text x="123.9" y="79.9">DDR_BS[0]</text>
<text x="123.9" y="81.7">DDR_BS[1]</text>
<text x="123.9" y="83.5">DDR_BS[2]</text>
<text x="108.8" y="85.4">DDR_D[19]</text>
<text x="108.8" y="87.2">DDR_D[20]</text>
<text x="108.8" y="89">DDR_D[21]</text>
<text x="123.7" y="89">DDR_CASn</text>
<text x="108.8" y="90.8">DDR_D[22]</text>
<text x="108.8" y="92.7">DDR_D[23]</text>
<text x="108.8" y="94.5">DDR_D[24]</text>
<text x="123.7" y="90.8">DDR_RASn</text>
<text x="124.4" y="92.7">DDR_WEn</text>
<text x="124.6" y="94.5">DDR_CKE</text>
<text x="108.8" y="96.3">DDR_D[25]</text>
<text x="108.8" y="98.2">DDR_D[26]</text>
<text x="108.8" y="100">DDR_D[27]</text>
<text x="108.8" y="101.8">DDR_D[28]</text>
<text x="122.3" y="101.8">DDR_DQM[0]</text>
<text x="124.8" y="98.2">DDR_CSn</text>
<text x="108.8" y="103.7">DDR_D[29]</text>
<text x="108.8" y="105.5">DDR_D[30]</text>
<text x="108.8" y="107.3">DDR_D[31]</text>
<text x="122.3" y="103.7">DDR_DQM[1]</text>
<text x="122.3" y="105.5">DDR_DQM[2]</text>
<text x="122.3" y="107.3">DDR_DQM[3]</text>
<text x="108.8" y="111">DDR_DQS[0]</text>
<text x="108.8" y="112.8">DDR_DQS[1]</text>
<text x="122.9" y="111">DDR_CLK0n</text>
<text x="123.8" y="112.8">DDR_CLK0</text>
<text x="108.8" y="114.6">DDR_DQS[2]</text>
<text x="108.8" y="116.5">DDR_DQS[3]</text>
<text x="125.8" y="116.5">DDR_ZN</text>
<text x="125.9" y="118.3">DDR_ZP</text>
<text x="108.8" y="123.8">DDR_VREF</text>
<text x="121.4" y="121.9">DDR_VDDDLL</text>
<text x="121.6" y="123.8">DDR_VSSDLL</text>
<text x="128.2" y="129.3">RSV5</text>
</g>
<g font-size="1.6" fill="#f00">
<text x="55.9" y="39.5">14 DDR_D[0:31]</text>
<text x="219.8" y="39.5">DDR_A[0:12] 14</text>
<text x="188.8" y="45.9">DDR_A0</text>
<text x="188.8" y="47.7">DDR_A1</text>
<text x="90.1" y="49.5">DDR_D0</text>
<text x="90.1" y="51.4">DDR_D1</text>
<text x="90.1" y="53.2">DDR_D2</text>
<text x="143" y="51.4">BDDR_A1</text>
<text x="143" y="53.2">BDDR_A2</text>
<text x="143" y="49.5">BDDR_A0</text>
<text x="188.8" y="49.5">DDR_A2</text>
<text x="188.8" y="51.4">DDR_A3</text>
<text x="90.1" y="55">DDR_D3</text>
<text x="90.1" y="56.8">DDR_D4</text>
<text x="90.1" y="58.7">DDR_D5</text>
<text x="143" y="55">BDDR_A3</text>
<text x="143" y="56.8">BDDR_A4</text>
<text x="143" y="58.7">BDDR_A5</text>
<text x="188.8" y="56.8">DDR_A4</text>
<text x="188.8" y="58.7">DDR_A5</text>
<text x="90.1" y="60.5">DDR_D6</text>
<text x="90.1" y="64.2">DDR_D8</text>
<text x="90.1" y="62.3">DDR_D7</text>
<text x="90.1" y="66">DDR_D9</text>
<text x="143" y="60.5">BDDR_A6</text>
<text x="143" y="62.3">BDDR_A7</text>
<text x="143" y="64.2">BDDR_A8</text>
<text x="143" y="66">BDDR_A9</text>
<text x="188.8" y="60.5">DDR_A6</text>
<text x="188.8" y="62.3">DDR_A7</text>
<text x="188.8" y="66">DDR_A8</text>
<text x="90.1" y="71.5">DDR_D12</text>
<text x="90.1" y="67.8">DDR_D10</text>
<text x="90.1" y="69.6">DDR_D11</text>
<text x="143" y="67.8">BDDR_A10</text>
<text x="143" y="69.6">BDDR_A11</text>
<text x="143" y="71.5">BDDR_A12</text>
<text x="188.7" y="69.6">DDR_A10</text>
<text x="188.7" y="71.5">DDR_A11</text>
<text x="188.8" y="67.8">DDR_A9</text>
<text x="90.1" y="75.1">DDR_D14</text>
<text x="90.1" y="73.3">DDR_D13</text>
<text x="90.1" y="76.9">DDR_D15</text>
<text x="188.7" y="76.9">DDR_A12</text>
<text x="90.1" y="78.8">DDR_D16</text>
<text x="90.1" y="80.6">DDR_D17</text>
<text x="90.1" y="82.4">DDR_D18</text>
<text x="143" y="82.4">BDDR_BS02</text>
<text x="143" y="80.6">BDDR_BS01</text>
<text x="143" y="78.8">BDDR_BS00</text>
<text x="192.4" y="78.8">DDR_BS00</text>
<text x="192.4" y="80.6">DDR_BS01</text>
<text x="192.4" y="82.4">DDR_BS02</text>
<text x="212.5" y="83.4">DDR_BS02 14</text>
<text x="212.5" y="81.5">DDR_BS01 14</text>
<text x="212.5" y="79.7">DDR_BS00 14</text>
<text x="90.1" y="86.1">DDR_D20</text>
<text x="90.1" y="84.3">DDR_D19</text>
<text x="90.1" y="87.9">DDR_D21</text>
<text x="90.1" y="89.7">DDR_D22</text>
<text x="148.5" y="87.9">BDDR_CAS</text>
<text x="148.5" y="89.7">BDDR_RAS</text>
<text x="194.2" y="87.9">DDR_CAS</text>
<text x="194.2" y="89.7">DDR_RAS</text>
<text x="212.5" y="88.9">DDR_CAS 14</text>
<text x="90.1" y="91.6">DDR_D23</text>
<text x="90.1" y="95.2">DDR_D25</text>
<text x="90.1" y="93.4">DDR_D24</text>
<text x="148.5" y="91.6">BDDR_WE</text>
<text x="148.5" y="93.4">BDDR_CKE</text>
<text x="194.2" y="93.4">DDR_CKE</text>
<text x="194.3" y="91.6">DDR_WE</text>
<text x="212.5" y="92.5">DDR_WE</text>
<text x="212.5" y="90.7">DDR_RAS 14</text>
<text x="212.5" y="94.3">DDR_CKE 14</text>
<text x="221.3" y="92.5">14</text>
<text x="90.1" y="97.1">DDR_D26</text>
<text x="90.1" y="100.7">DDR_D28</text>
<text x="90.1" y="98.9">DDR_D27</text>
<text x="148.5" y="97.1">BDDR_CS</text>
<text x="148.5" y="100.7">BDDR_DQM0</text>
<text x="194.2" y="97.1">DDR_CS</text>
<text x="194.2" y="100.7">DDR_DQM0</text>
<text x="212.5" y="98">DDR_CS</text>
<text x="212.5" y="101.6">DDR_DQM0 14</text>
<text x="221.3" y="98">14</text>
<text x="90.1" y="106.2">DDR_D31</text>
<text x="90.1" y="102.6">DDR_D29</text>
<text x="90.1" y="104.4">DDR_D30</text>
<text x="148.5" y="102.6">BDDR_DQM1</text>
<text x="148.5" y="104.4">BDDR_DQM2</text>
<text x="148.5" y="106.2">BDDR_DQM3</text>
<text x="194.2" y="102.6">DDR_DQM1</text>
<text x="194.2" y="104.4">DDR_DQM2</text>
<text x="194.2" y="106.2">DDR_DQM3</text>
<text x="212.5" y="107.1">DDR_DQM3 14</text>
<text x="212.5" y="103.5">DDR_DQM1 14</text>
<text x="212.5" y="105.3">DDR_DQM2 14</text>
<text x="62.4" y="112.6">14 DDR_DQS1</text>
<text x="62.4" y="110.8">14 DDR_DQS0</text>
<text x="82.7" y="109.9">DDR_DQS0</text>
<text x="82.7" y="111.7">DDR_DQS1</text>
<text x="82.7" y="113.5">DDR_DQS2</text>
<text x="143" y="109.9">BDDR_CLK_N</text>
<text x="143" y="111.7">BDDR_CLK</text>
<text x="194.2" y="111.7">DDR_CLK</text>
<text x="194.3" y="109.9">DDR_CLK_N</text>
<text x="212.5" y="112.6">DDR_CLK 14</text>
<text x="212.5" y="110.8">DDR_CLK_N 14</text>
<text x="62.4" y="114.4">14 DDR_DQS2</text>
<text x="62.4" y="116.3">14 DDR_DQS3</text>
<text x="82.7" y="115.4">DDR_DQS3</text>
<text x="141.2" y="115.4">DDR_PADREFN</text>
<text x="141.2" y="117.2">DDR_PADREFP</text>
<text x="9.9" y="123.6">14 VREF_STL</text>
<text x="84.5" y="122.7">VREF_STL</text>
</g>
<g font-size="1.6">
<text x="109.7" y="45.9">DM6437</text>
<text x="42.6" y="105.9">VCC_1V8</text>
<text x="234.6" y="111.3">VCC_1V8</text>
<text x="226.8" y="173.9">SPECTRUM DIGITAL INCORPORATED</text>
<text x="214" y="179.4">Title:</text>
<text x="229.5" y="178.8">TMS320DM6437 Evaluation Module</text>
<text x="214" y="183">Page Contents:</text>
<text x="228.6" y="183">DSP DDR Interface</text>
<text x="214" y="188.5">Size:B</text>
<text x="228.6" y="188.5">DWG NO</text>
<text x="241.4" y="188.5">509102-0001</text>
<text x="267" y="186.7">Revision:</text>
<text x="270.1" y="188.5">D</text>
<text x="214" y="192.2">Date:</text>
<text x="224.9" y="192.2">Monday, March 19, 2007</text>
<text x="254.2" y="192.2">Sheet</text>
<text x="260.4" y="192.2">7</text>
<text x="263.5" y="192.2">of</text>
<text x="268.8" y="192.2">34</text>
</g>
<g font-size="1.6" fill="#000080">
<text x="128" y="45.9">U1C</text>
<text x="171.9" y="42.2">RN7</text>
<text x="184.7" y="42.2">RPACK4-22</text>
<text x="171.9" y="55">RN8</text>
<text x="186.5" y="55">RPACK4-22</text>
<text x="170.1" y="64.2">RN9</text>
<text x="186.5" y="64.2">RPACK4-22</text>
<text x="171.9" y="75.1">RN10</text>
<text x="186.5" y="75.1">RPACK4-22</text>
<text x="171.9" y="86.1">RN11</text>
<text x="188.4" y="86.1">RPACK4-22</text>
<text x="173.8" y="97.1">R29</text>
<text x="175.6" y="100.7">R86</text>
<text x="186.5" y="100.7">22</text>
<text x="186.5" y="97.1">22</text>
<text x="175.6" y="106.2">R85</text>
<text x="175.6" y="102.6">R84</text>
<text x="175.6" y="104.4">R87</text>
<text x="186.5" y="106.2">22</text>
<text x="186.5" y="102.6">22</text>
<text x="186.5" y="104.4">22</text>
<text x="173.8" y="109.9">R30</text>
<text x="173.8" y="111.7">R31</text>
<text x="186.5" y="109.9">10</text>
<text x="186.5" y="111.7">10</text>
<text x="32.9" y="115.4">C111</text>
<text x="32.9" y="119">0.1uF</text>
<text x="49.2" y="115.4">R76</text>
<text x="49.2" y="117">1K 1%</text>
<text x="155.5" y="115.4">R32</text>
<text x="155.5" y="117.2">R33</text>
<text x="164.6" y="115.4">200</text>
<text x="164.6" y="117.2">200</text>
<text x="184.7" y="118.3">TP4</text>
<text x="201.2" y="118.3">TP5</text>
<text x="144.5" y="122.7">R34</text>
<text x="155.4" y="122.7">0</text>
<text x="184.7" y="120.5">TP-30</text>
<text x="201.2" y="120.5">TP-30</text>
<text x="214" y="124.5">L3</text>
<text x="32.9" y="126.3">C5</text>
<text x="32.9" y="130">0.1uF</text>
<text x="49.2" y="128.2">R77</text>
<text x="49.2" y="129.8">1K 1%</text>
<text x="91.2" y="130">C9</text>
<text x="91.4" y="131.8">0.1uF</text>
<text x="153.6" y="128.2">TP6</text>
<text x="153.6" y="130">TP-30</text>
<text x="188.4" y="128.2">R35</text>
<text x="197.5" y="128.2">0.1</text>
<text x="214" y="130">BLM21PG221SN1D</text>
<text x="179" y="135.5">C8</text>
<text x="179.2" y="137.3">0.1uF</text>
<text x="190" y="135.5">C10</text>
<text x="190.2" y="137.3">1uF</text>
<text x="109.7" y="157.4">TP7</text>
<text x="109.7" y="159.3">TP-60</text>
<text x="109.7" y="162.9">TP8</text>
<text x="109.7" y="164.7">TP-60</text>
<text x="109.7" y="173.9">TP10</text>
<text x="109.7" y="168.4">TP9</text>
<text x="109.7" y="170.2">TP-60</text>
<text x="109.7" y="175.7">TP-60</text>
</g>
<g font-size="1.3">
<text x="29.3" y="20.2">5</text>
<text x="84.1" y="20.2">4</text>
<text x="139" y="20.2">3</text>
<text x="193.8" y="20.2">2</text>
<text x="248.7" y="20.2">1</text>
<text x=".5" y="43.5">D</text>
<text x="276.6" y="43.5">D</text>
<text x=".5" y="87">C</text>
<text x="276.6" y="87">C</text>
<text x=".5" y="130.4">B</text>
<text x="276.6" y="130.4">B</text>
<text x=".5" y="173.8">A</text>
<text x="276.6" y="173.8">A</text>
<text x="29.3" y="195.7">5</text>
<text x="84.1" y="195.7">4</text>
<text x="139" y="195.7">3</text>
<text x="193.8" y="195.7">2</text>
<text x="248.7" y="195.7">1</text>
</g>
</svg>
